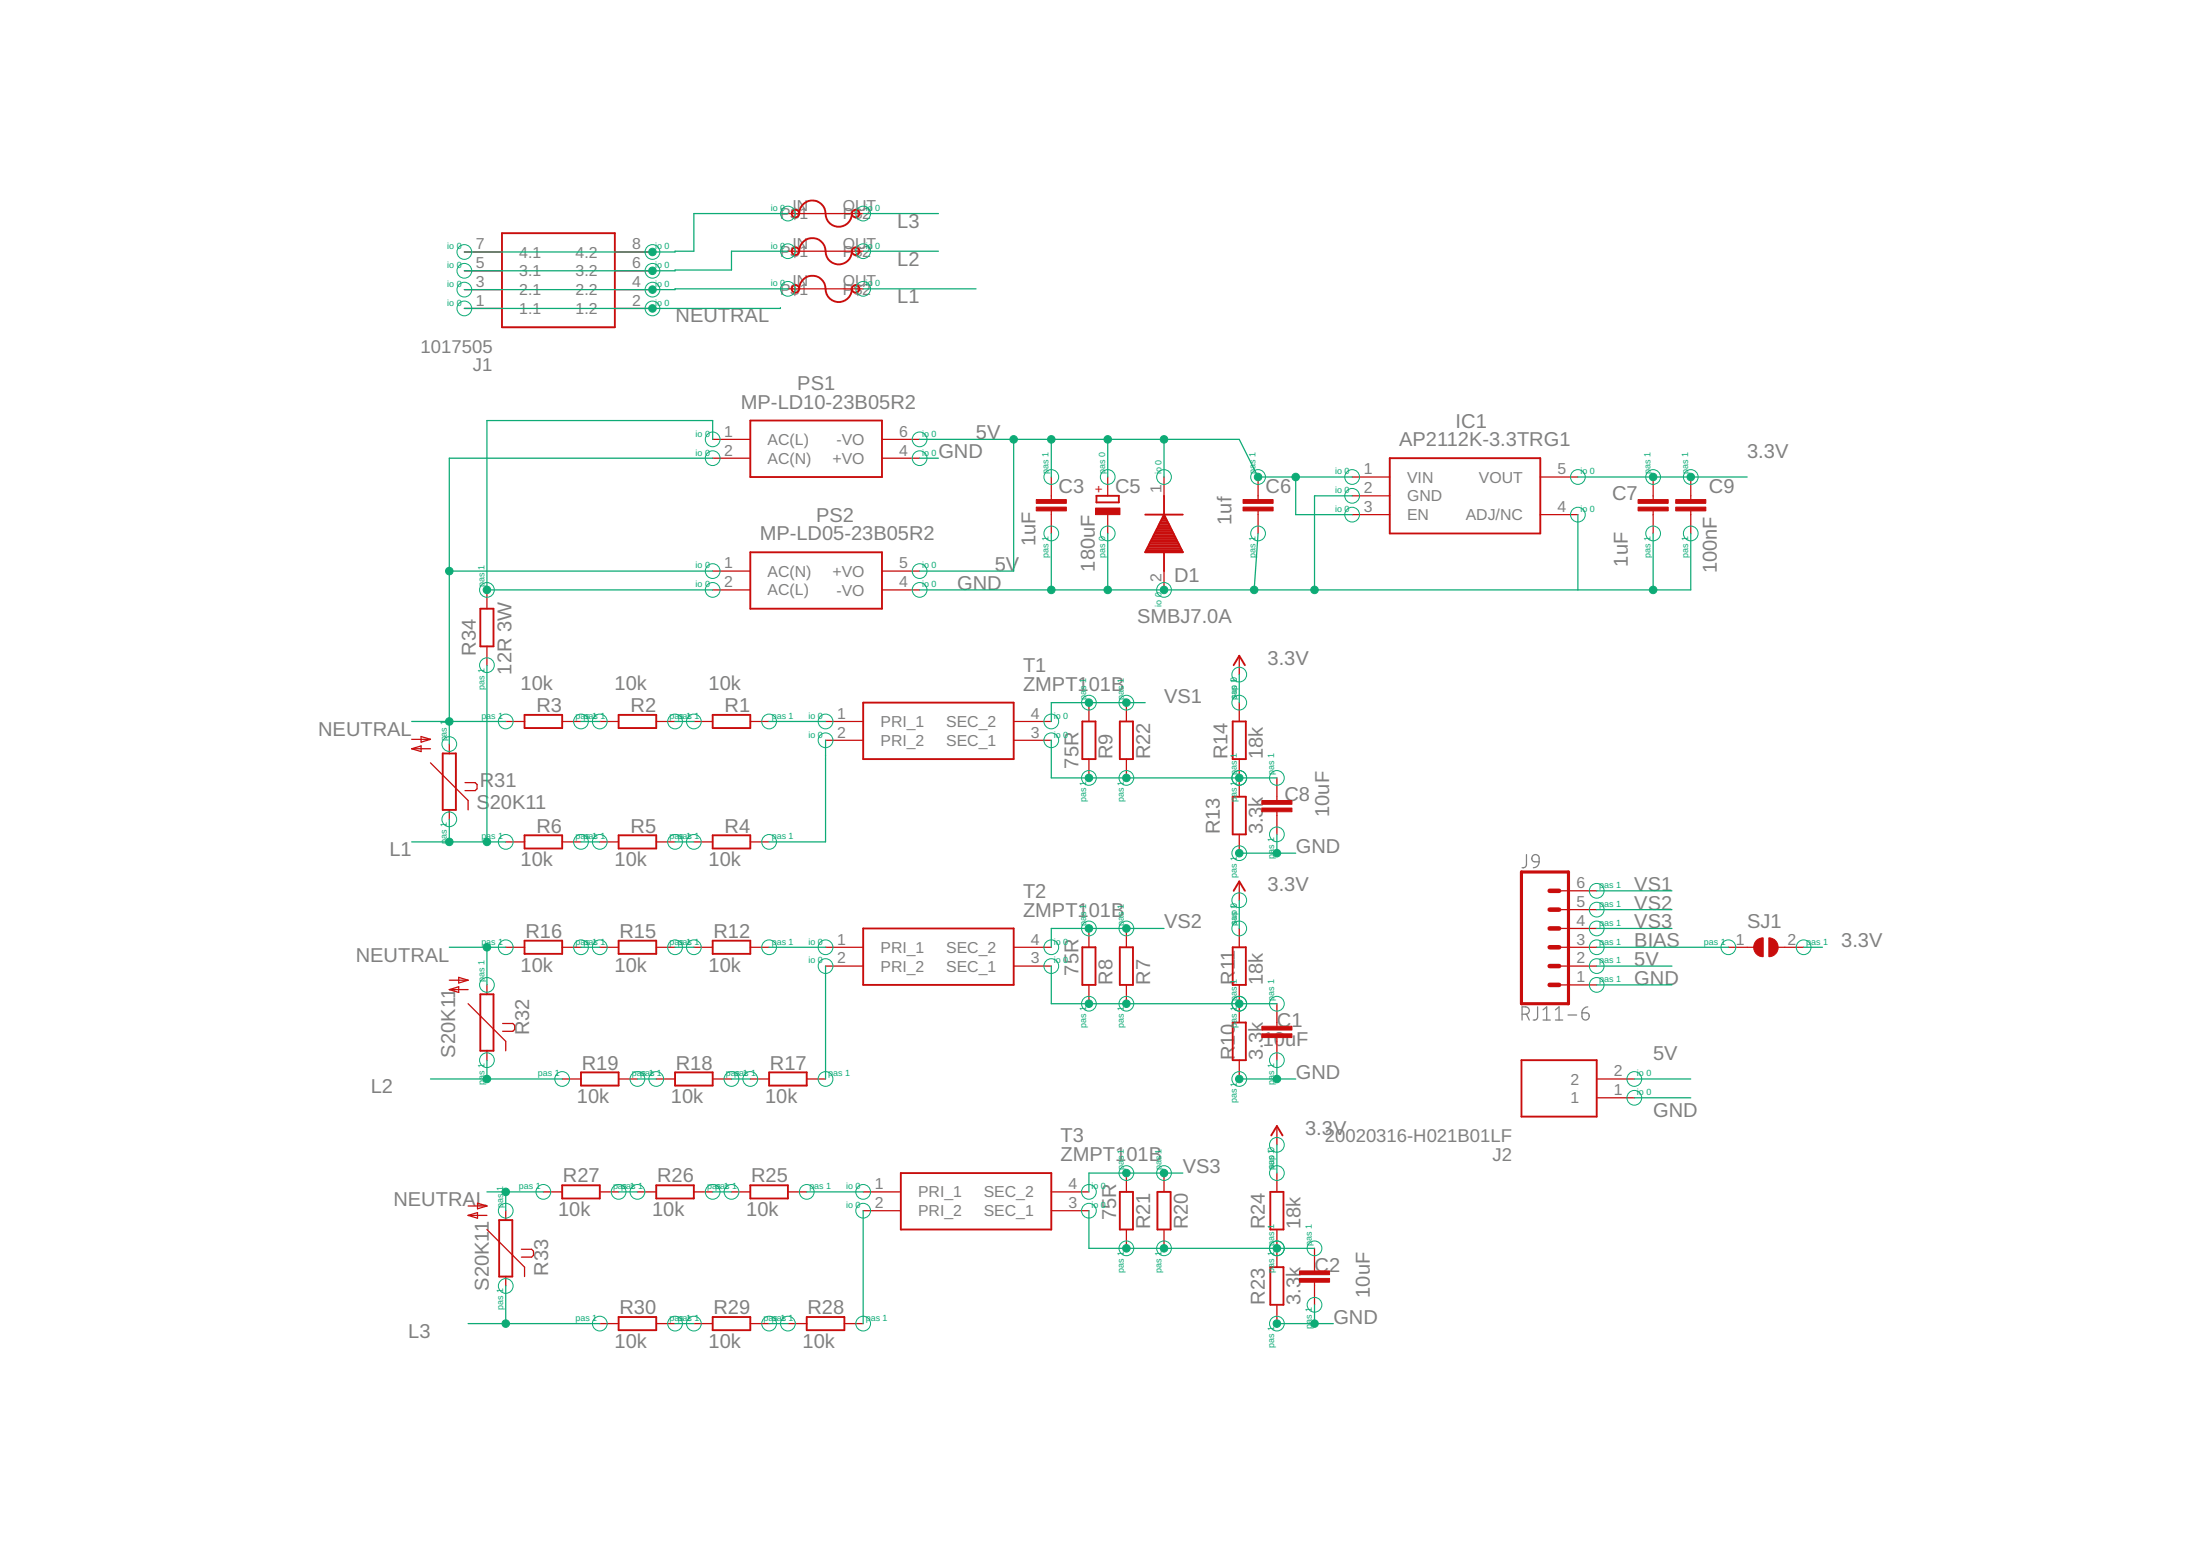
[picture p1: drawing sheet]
<svg xmlns="http://www.w3.org/2000/svg" width="297mm" height="210mm" viewBox="0 0 297 210" stroke-linecap="round" stroke-linejoin="round" font-family="sans-serif">
<g fill="none" stroke="#808080" stroke-width=".17">
<path d="M206.1 115.4v1.3a.47 .47 0 0 1-.6 .4M206.9 115.5a.49 .49 0 0 1 .6-.1 .49 .49 0 0 1 .3 .4v.5h-.6a.47 .47 0 0 1-.4-.3 .47 .47 0 0 1 .1-.5zM207.8 116.3a.8 .8 0 0 1-.8 .8M205.5 136.9h.5a.5 .5 0 0 0 .5-.5 .5 .5 0 0 0-.5-.5h-.5v1.8M206.1 136.9l.4 .8M207.6 135.9v1.4a.44 .44 0 0 1-.6 .4M208.3 137.7h1M208.3 136.3l.5-.4v1.8M210 137.7h1M210 136.3l.5-.4v1.8M211.7 137h1.2M213.6 136.7h.6a.49 .49 0 0 1 .4 .6 .49 .49 0 0 1-.5 .4 .49 .49 0 0 1-.5-.5z"/>
<path d="M214.4 135.9a.82 .82 0 0 0-.8 .8"/>
</g>
<g fill="none" stroke="#c90d0c" stroke-width=".25">
<path d="M67.8 31.5h15.2v12.7h-15.2zM107.9 33.9a1.78 1.78 0 0 1 1.8-1.8 1.78 1.78 0 0 1 1.8 1.8 1.78 1.78 0 0 0 1.7 1.8 1.78 1.78 0 0 0 1.8-1.8M107.9 39a1.78 1.78 0 0 1 1.8-1.8 1.78 1.78 0 0 1 1.8 1.8 1.78 1.78 0 0 0 1.7 1.8 1.78 1.78 0 0 0 1.8-1.8M107.9 28.8a1.78 1.78 0 0 1 1.8-1.7 1.78 1.78 0 0 1 1.8 1.7 1.78 1.78 0 0 0 1.7 1.8 1.78 1.78 0 0 0 1.8-1.8M101.3 56.8h17.8v7.6h-17.8zM101.3 74.5h17.8v7.7h-17.8zM148 66.9h3.1v.9h-3.1zM154.6 69.5h5.1M154.7 74.5h5M154.8 74.3h4.8M154.9 74h4.5M155 73.8h4.3"/>
<path d="M155.1 73.6h4.1M155.2 73.4h3.9M155.3 73.2h3.7M155.4 72.9h3.5M155.6 72.7h3.2M155.7 72.5h3M155.8 72.3h2.8M155.9 72h2.6M156 71.8h2.3M156.1 71.6h2.1M156.2 71.4h1.9M156.3 71.1h1.7"/>
<path d="M156.4 70.9h1.5M156.5 70.7h1.3M156.7 70.5h1M156.8 70.3h.8M156.9 70h.6M157 69.8h.4M157.1 69.6h.1M157.2 69.5l2.5 5h-5.1zM157.2 66.9v2.6M157.2 74.5v2.6M187.6 61.8h20.4v10.2h-20.4zM64.9 82.2h1.7v5h-1.7z"/>
<path d="M70.8 96.5h5.1v1.8h-5.1zM83.5 96.5h5.1v1.8h-5.1zM96.2 96.5h5.1v1.8h-5.1zM116.5 94.8h20.4v7.7h-20.4zM146.1 97.4h1.8v5.1h-1.8zM151.2 97.4h1.8v5.1h-1.8zM166.4 97.4h1.8v5.1h-1.8zM166.6 89.8l.7-1.3 .8 1.3M59.8 101.7h1.8v7.6h-1.8zM70.8 112.8h5.1v1.7h-5.1zM83.5 112.8h5.1v1.7h-5.1zM96.2 112.8h5.1v1.7h-5.1z"/>
<path d="M166.4 107.5h1.8v5.1h-1.8zM64.9 134.2h1.7v7.6h-1.7zM70.8 127h5.1v1.8h-5.1zM83.5 127h5.1v1.8h-5.1zM96.2 127h5.1v1.8h-5.1zM116.5 125.3h20.4v7.6h-20.4zM146.1 127.9h1.8v5h-1.8zM151.2 127.9h1.8v5h-1.8zM166.4 127.9h1.8v5h-1.8zM166.4 138h1.8v5.1h-1.8zM166.6 120.2l.7-1.2 .8 1.2M75.9 160h5.1v1.8h-5.1z"/>
<path d="M78.4 144.8h5.1v1.7h-5.1zM88.6 160h5.1v1.8h-5.1zM91.1 144.8h5.1v1.7h-5.1zM101.3 160h5.1v1.8h-5.1zM103.8 144.8h5.1v1.7h-5.1zM121.6 158.3h20.3v7.7h-20.3zM171.6 153.3l.8-1.3 .8 1.3M205.4 143.1h10.2v7.6h-10.2zM67.4 164.7h1.8v7.6h-1.8zM83.5 177.8h5.1v1.8h-5.1zM96.2 177.8h5.1v1.8h-5.1zM108.9 177.8h5.1v1.8h-5.1z"/>
<path d="M151.2 160.9h1.8v5.1h-1.8zM156.3 160.9h1.8v5.1h-1.8zM171.5 160.9h1.8v5.1h-1.8zM171.5 171h1.8v5.1h-1.8z"/>
<circle cx="107.4" cy="39" r=".51"/>
<circle cx="107.4" cy="33.9" r=".51"/>
<circle cx="107.4" cy="28.8" r=".51"/>
<circle cx="115.5" cy="28.8" r=".51"/>
<circle cx="115.5" cy="39" r=".51"/>
<circle cx="115.5" cy="33.9" r=".51"/>
</g>
<g fill="none" stroke="#c90d0c" stroke-width=".17">
<path d="M62.7 39.1h5.1M62.7 36.6h5.1M62.7 34h5.1M83 39.1h5.1M83 36.6h5.1M83 34h5.1M106.4 33.9h10.1M106.4 39h10.1M106.4 28.8h10.1M62.7 41.6h5.1M83 41.6h5.1M96.2 59.3h5.1"/>
<path d="M119.1 59.3h5.1M65.7 79.6v2.6M96.2 61.8h5.1M96.2 77.1h5.1M96.2 79.6h5.1M119.1 61.8h5.1M119.1 77.1h5.1M119.1 79.6h5.1M141.9 64.4v3M141.9 69v3M149.6 64.4v2.5M149.6 69.5v2.5"/>
<path d="M157.2 64.4v2.5M157.2 77.1v2.5M169.9 64.4v3M169.9 69v3M182.6 64.4h5M182.6 66.9h5M182.6 69.5h5M208 64.4h5M208 69.5h5M223.2 64.4v3M223.2 69v3M228.3 64.4v3"/>
<path d="M228.3 69v3M55.6 99.8h2.5M56.9 99.4l1.2 .4-1.2 .4zM65.7 87.2v2.6M68.3 97.4h2.5M75.9 97.4h2.5M81 97.4h2.5M88.6 97.4h2.5M93.7 97.4h2.5M101.3 97.4h2.5M111.5 97.4h5M111.5 99.9h5"/>
<path d="M136.9 97.4h5M136.9 99.9h5M147 94.8v2.6M152.1 94.8v2.6M167.3 88.5v2.6M167.3 94.8v2.6M55.6 101.1l1.3-.4v.8zM55.6 101.1h2.5M58.1 103l5.1 5.1v1.2M60.7 100.4v1.3M60.7 109.3v1.3M62.8 105.6h1.4l.2 .3v.6l-.2 .2h-1.4"/>
<path d="M68.3 113.6h2.5M75.9 113.6h2.5M81 113.6h2.5M88.6 113.6h2.5M93.7 113.6h2.5M101.3 113.6h2.5M147 102.5v2.5M152.1 102.5v2.5M167.3 102.5v5M167.3 112.6v2.6M167.3 119v2.5M172.4 105v3.1"/>
<path d="M172.4 109.6v3M60.7 132.3h2.5M60.7 133.6l1.2-.4v.8zM60.7 133.6h2.5M61.9 131.9l1.3 .4-1.3 .4zM63.2 135.5l5.1 5.1v1.2M65.7 132.9v1.3M67.9 138.2h1.3l.3 .2v.6l-.3 .2h-1.3M68.3 127.9h2.5M75.9 127.9h2.5M81 127.9h2.5M88.6 127.9h2.5"/>
<path d="M93.7 127.9h2.5M101.3 127.9h2.5M111.5 130.4h5M111.5 127.9h5M136.9 130.4h5M136.9 127.9h5M147 125.3v2.6M147 132.9v2.6M152.1 125.3v2.6M152.1 132.9v2.6M167.3 125.3v2.6M167.3 132.9v5.1"/>
<path d="M172.4 135.5v3M210.5 132.9h5.1M210.5 130.4h5.1M210.5 127.9h5.1M210.5 125.3h5.1M210.5 122.8h5.1M210.5 120.2h5.1M233.4 127.9h3.4M240.1 127.9h3.4M65.7 141.8v1.3M75.9 145.6h2.5M83.5 145.6h2.6"/>
<path d="M88.6 145.6h2.5M96.2 145.6h2.6M101.3 145.6h2.5M108.9 145.6h2.6M152.1 158.3v2.6M157.2 158.3v2.6M167.3 143.1v2.5M172.4 140.1v3M172.4 152v2.5M172.4 158.3v2.6M215.6 145.6h5.1M215.6 148.2h5.1"/>
<path d="M63.2 162.8h2.5M63.2 164.1l1.3-.4v.7zM63.2 164.1h2.5M64.5 162.4l1.2 .4-1.2 .4zM65.7 166l5.1 5v1.3M68.3 163.4v1.3M68.3 172.3v1.3M70.4 168.6h1.4l.2 .3v.5l-.2 .3h-1.4M73.4 160.9h2.5M81 160.9h2.5M81 178.7h2.5M86.1 160.9h2.5"/>
<path d="M88.6 178.7h2.5M93.7 160.9h2.5M93.7 178.7h2.5M98.8 160.9h2.5M101.3 178.7h2.5M106.4 160.9h2.5M106.4 178.7h2.5M114 178.7h2.5M116.5 160.9h5.1M116.5 163.4h5.1M141.9 160.9h5.1M141.9 163.4h5.1"/>
<path d="M152.1 166v2.5M157.2 166v2.5M172.4 166v5M172.4 176.1v2.6M177.5 168.5v3.1M177.5 173.1v3"/>
</g>
<path d="M205.4 117.7h6.4v17.8h-6.4z" fill="none" stroke="#c90d0c" stroke-width=".42"/>
<path d="M209.2 127.9h1.3M209.2 130.4h1.3M209.2 132.9h1.3M209.2 122.8h1.3M209.2 125.3h1.3M209.2 120.2h1.3" fill="none" stroke="#c90d0c" stroke-width=".61"/>
<g fill="#c90d0c" stroke="#c90d0c" stroke-width=".14">
<path d="M170.4 109.1h4v.5h-4z"/>
<path d="M170.4 108.1h4v.5h-4z"/>
<path d="M170.4 139.6h4v.5h-4z"/>
<path d="M170.4 138.5h4v.5h-4z"/>
<path d="M175.5 172.6h4v.5h-4z"/>
<path d="M175.5 171.6h4v.5h-4z"/>
<path d="M167.8 68.5h4.1v.5h-4.1z"/>
<path d="M167.8 67.4h4.1v.5h-4.1z"/>
<path d="M221.2 68.5h4v.5h-4z"/>
<path d="M221.2 67.4h4v.5h-4z"/>
<path d="M226.3 68.5h4v.5h-4z"/>
<path d="M226.3 67.4h4v.5h-4z"/>
<path d="M139.9 68.5h4.1v.5h-4.1z"/>
<path d="M139.9 67.4h4.1v.5h-4.1z"/>
<path d="M147.9 68.6h3.3v.9h-3.3z"/>
</g>
<g fill="#c90d0c" stroke="#c90d0c" stroke-width=".14">
<path d="M238.8 126.6a1.27 1.27 0 0 1 1.3 1.3 1.27 1.27 0 0 1-1.3 1.2z" fill-rule="evenodd"/>
<path d="M237.1 127a1.34 1.34 0 0 1 1-.4v2.5a1.27 1.27 0 0 1-1.2-.7 1.27 1.27 0 0 1 .2-1.4z" fill-rule="evenodd"/>
</g>
<g fill="none" stroke="#0dab76" stroke-width=".14">
<circle cx="62.7" cy="36.6" r=".99"/>
<circle cx="62.7" cy="39.1" r=".99"/>
<circle cx="62.7" cy="34" r=".99"/>
<circle cx="88.1" cy="36.6" r=".99"/>
<circle cx="88.1" cy="34" r=".99"/>
<circle cx="88.1" cy="39.1" r=".99"/>
<circle cx="106.4" cy="28.8" r=".99"/>
<circle cx="106.4" cy="33.9" r=".99"/>
<circle cx="106.4" cy="39" r=".99"/>
<circle cx="116.5" cy="33.9" r=".99"/>
<circle cx="116.5" cy="39" r=".99"/>
<circle cx="116.5" cy="28.8" r=".99"/>
<circle cx="62.7" cy="41.6" r=".99"/>
<circle cx="88.1" cy="41.6" r=".99"/>
<circle cx="96.2" cy="59.3" r=".99"/>
<circle cx="124.2" cy="59.3" r=".99"/>
<circle cx="65.7" cy="79.6" r=".99"/>
<circle cx="96.2" cy="79.6" r=".99"/>
<circle cx="96.2" cy="77.1" r=".99"/>
<circle cx="96.2" cy="61.8" r=".99"/>
<circle cx="124.2" cy="61.8" r=".99"/>
<circle cx="124.2" cy="79.6" r=".99"/>
<circle cx="124.2" cy="77.1" r=".99"/>
<circle cx="141.9" cy="64.4" r=".99"/>
<circle cx="141.9" cy="72" r=".99"/>
<circle cx="149.6" cy="64.4" r=".99"/>
<circle cx="149.6" cy="72" r=".99"/>
<circle cx="157.2" cy="64.4" r=".99"/>
<circle cx="157.2" cy="79.6" r=".99"/>
<circle cx="169.9" cy="64.4" r=".99"/>
<circle cx="169.9" cy="72" r=".99"/>
<circle cx="182.6" cy="64.4" r=".99"/>
<circle cx="182.6" cy="66.9" r=".99"/>
<circle cx="182.6" cy="69.5" r=".99"/>
<circle cx="213" cy="69.5" r=".99"/>
<circle cx="213" cy="64.4" r=".99"/>
<circle cx="223.2" cy="64.4" r=".99"/>
<circle cx="223.2" cy="72" r=".99"/>
<circle cx="228.3" cy="64.4" r=".99"/>
<circle cx="228.3" cy="72" r=".99"/>
<circle cx="65.7" cy="89.8" r=".99"/>
<circle cx="68.3" cy="97.4" r=".99"/>
<circle cx="78.4" cy="97.4" r=".99"/>
<circle cx="81" cy="97.4" r=".99"/>
<circle cx="91.1" cy="97.4" r=".99"/>
<circle cx="93.7" cy="97.4" r=".99"/>
<circle cx="103.8" cy="97.4" r=".99"/>
<circle cx="111.5" cy="97.4" r=".99"/>
<circle cx="111.5" cy="99.9" r=".99"/>
<circle cx="141.9" cy="97.4" r=".99"/>
<circle cx="141.9" cy="99.9" r=".99"/>
<circle cx="147" cy="94.8" r=".99"/>
<circle cx="152.1" cy="94.8" r=".99"/>
<circle cx="167.3" cy="91.1" r=".99"/>
<circle cx="167.3" cy="94.8" r=".99"/>
<circle cx="60.7" cy="100.4" r=".99"/>
<circle cx="60.7" cy="110.6" r=".99"/>
<circle cx="68.3" cy="113.6" r=".99"/>
<circle cx="78.4" cy="113.6" r=".99"/>
<circle cx="81" cy="113.6" r=".99"/>
<circle cx="91.1" cy="113.6" r=".99"/>
<circle cx="93.7" cy="113.6" r=".99"/>
<circle cx="103.8" cy="113.6" r=".99"/>
<circle cx="147" cy="105" r=".99"/>
<circle cx="152.1" cy="105" r=".99"/>
<circle cx="167.3" cy="115.2" r=".99"/>
<circle cx="167.3" cy="105" r=".99"/>
<circle cx="172.4" cy="105" r=".99"/>
<circle cx="172.4" cy="112.6" r=".99"/>
<circle cx="65.7" cy="132.9" r=".99"/>
<circle cx="68.3" cy="127.9" r=".99"/>
<circle cx="78.4" cy="127.9" r=".99"/>
<circle cx="81" cy="127.9" r=".99"/>
<circle cx="91.1" cy="127.9" r=".99"/>
<circle cx="93.7" cy="127.9" r=".99"/>
<circle cx="103.8" cy="127.9" r=".99"/>
<circle cx="111.5" cy="127.9" r=".99"/>
<circle cx="111.5" cy="130.4" r=".99"/>
<circle cx="141.9" cy="130.4" r=".99"/>
<circle cx="141.9" cy="127.9" r=".99"/>
<circle cx="147" cy="135.5" r=".99"/>
<circle cx="147" cy="125.3" r=".99"/>
<circle cx="152.1" cy="135.5" r=".99"/>
<circle cx="152.1" cy="125.3" r=".99"/>
<circle cx="167.3" cy="125.3" r=".99"/>
<circle cx="167.3" cy="121.5" r=".99"/>
<circle cx="167.3" cy="135.5" r=".99"/>
<circle cx="172.4" cy="135.5" r=".99"/>
<circle cx="215.6" cy="120.2" r=".99"/>
<circle cx="215.6" cy="127.9" r=".99"/>
<circle cx="215.6" cy="125.3" r=".99"/>
<circle cx="215.6" cy="122.8" r=".99"/>
<circle cx="215.6" cy="130.4" r=".99"/>
<circle cx="215.6" cy="132.9" r=".99"/>
<circle cx="233.4" cy="127.9" r=".99"/>
<circle cx="243.5" cy="127.9" r=".99"/>
<circle cx="65.7" cy="143.1" r=".99"/>
<circle cx="75.9" cy="145.6" r=".99"/>
<circle cx="86.1" cy="145.6" r=".99"/>
<circle cx="88.6" cy="145.6" r=".99"/>
<circle cx="98.8" cy="145.6" r=".99"/>
<circle cx="101.3" cy="145.6" r=".99"/>
<circle cx="111.5" cy="145.6" r=".99"/>
<circle cx="152.1" cy="158.3" r=".99"/>
<circle cx="157.2" cy="158.3" r=".99"/>
<circle cx="167.3" cy="145.6" r=".99"/>
<circle cx="172.4" cy="143.1" r=".99"/>
<circle cx="172.4" cy="154.5" r=".99"/>
<circle cx="172.4" cy="158.3" r=".99"/>
<circle cx="220.7" cy="148.2" r=".99"/>
<circle cx="220.7" cy="145.6" r=".99"/>
<circle cx="68.3" cy="163.4" r=".99"/>
<circle cx="68.3" cy="173.6" r=".99"/>
<circle cx="73.4" cy="160.9" r=".99"/>
<circle cx="81" cy="178.7" r=".99"/>
<circle cx="83.5" cy="160.9" r=".99"/>
<circle cx="86.1" cy="160.9" r=".99"/>
<circle cx="91.1" cy="178.7" r=".99"/>
<circle cx="93.7" cy="178.7" r=".99"/>
<circle cx="96.2" cy="160.9" r=".99"/>
<circle cx="98.8" cy="160.9" r=".99"/>
<circle cx="103.8" cy="178.7" r=".99"/>
<circle cx="106.4" cy="178.7" r=".99"/>
<circle cx="108.9" cy="160.9" r=".99"/>
<circle cx="116.5" cy="163.4" r=".99"/>
<circle cx="116.5" cy="160.9" r=".99"/>
<circle cx="116.5" cy="178.7" r=".99"/>
<circle cx="147" cy="163.4" r=".99"/>
<circle cx="147" cy="160.9" r=".99"/>
<circle cx="152.1" cy="168.5" r=".99"/>
<circle cx="157.2" cy="168.5" r=".99"/>
<circle cx="172.4" cy="168.5" r=".99"/>
<circle cx="172.4" cy="178.7" r=".99"/>
<circle cx="177.5" cy="168.5" r=".99"/>
<circle cx="177.5" cy="176.1" r=".99"/>
</g>
<g fill="none" stroke="#0dab76" stroke-width=".17">
<path d="M106.4 39h-15.3v.1h-28.4M106.4 28.8h-12.7v5.1h-2.6v.1h-28.4M106.4 33.9h-7.6v2.5h-7.7v.2h-28.4M116.5 39h15.3M116.5 33.9h10.2M116.5 28.8h10.2M88.1 41.5v.1M96.2 59.3v-2.5h-30.5v22.8h30.5M105.4 41.5v.1h-42.7M124.2 59.3h43.1l2.6 5.1h12.7M136.9 59.3v17.8h-12.7M141.9 59.3v5.1"/>
<path d="M149.6 59.3v5.1M157.2 59.3v5.1M60.7 77.1h35.5M96.2 61.8h-35.5v38.6M124.2 61.8h2.5M141.9 72v7.6M149.6 72v7.6M169.9 72l-.6 7.6M174.9 64.4v5.1h7.7M182.6 66.9h-5.1v12.7M213 64.4h22.9M213 69.5v10.1"/>
<path d="M223.2 72v7.6M228.3 72v7.6h-104.1M55.6 97.4h12.7M65.7 89.8v23.8M78.4 97.4h2.6M91.1 97.4h2.6M103.8 97.4h7.7M111.5 99.9v13.7h-7.7M141.9 99.9v5.1h30.5M154.6 94.8h-12.7v2.6M167.3 91.1v3.7M55.6 113.6h12.7"/>
<path d="M60.7 110.6v3M78.4 113.6h2.6M91.1 113.6h2.6M167.3 115.2h7.6M172.4 112.6v2.6M60.7 127.9h7.6M65.7 127.9v5M78.4 127.9h2.6M91.1 127.9h2.6M103.8 127.9h7.7M111.5 130.4v15.2M141.9 130.4v5.1h30.5"/>
<path d="M157.2 125.3h-15.3v2.6M167.3 121.5v3.8M215.6 120.2h10.1M215.6 122.8h10.1M215.6 125.3h10.1M215.6 127.9h17.8M215.6 132.9h10.1M215.6 130.4h10.1M243.5 127.9h2.6M58.1 145.6h17.8M65.7 143.1v2.5M86.1 145.6h2.5"/>
<path d="M98.8 145.6h2.5M159.7 158.3h-12.7v2.6M167.3 145.6h7.6M172.4 143.1v2.5M172.4 154.5v3.8M220.7 145.6h7.6M220.7 148.2h7.6M63.2 178.7h17.8M65.7 160.9h7.7M68.3 160.9v2.5M68.3 173.6v5.1M83.5 160.9h2.6"/>
<path d="M91.1 178.7h2.6M96.2 160.9h2.6M103.8 178.7h2.6M108.9 160.9h7.6M116.5 163.4v15.3M147 163.4v5.1h30.5M172.4 178.7h7.6M177.5 176.1v2.6"/>
</g>
<g fill="#0dab76" stroke="#0dab76" stroke-width=".14">
<circle cx="147" cy="94.8" r=".51"/>
<circle cx="152.1" cy="94.8" r=".51"/>
<circle cx="147" cy="125.3" r=".51"/>
<circle cx="152.1" cy="125.3" r=".51"/>
<circle cx="152.1" cy="158.3" r=".51"/>
<circle cx="157.2" cy="158.3" r=".51"/>
<circle cx="223.2" cy="64.4" r=".51"/>
<circle cx="228.3" cy="64.4" r=".51"/>
<circle cx="167.3" cy="115.2" r=".51"/>
<circle cx="172.4" cy="115.2" r=".51"/>
<circle cx="167.3" cy="145.6" r=".51"/>
<circle cx="172.4" cy="145.6" r=".51"/>
<circle cx="172.4" cy="178.7" r=".51"/>
<circle cx="177.5" cy="178.7" r=".51"/>
<circle cx="169.3" cy="79.6" r=".51"/>
<circle cx="177.5" cy="79.6" r=".51"/>
<circle cx="223.2" cy="79.6" r=".51"/>
<circle cx="141.9" cy="79.6" r=".51"/>
<circle cx="149.6" cy="79.6" r=".51"/>
<circle cx="157.2" cy="79.6" r=".51"/>
<circle cx="147" cy="105" r=".51"/>
<circle cx="152.1" cy="105" r=".51"/>
<circle cx="167.3" cy="105" r=".51"/>
<circle cx="147" cy="135.5" r=".51"/>
<circle cx="152.1" cy="135.5" r=".51"/>
<circle cx="167.3" cy="135.5" r=".51"/>
<circle cx="152.1" cy="168.5" r=".51"/>
<circle cx="157.2" cy="168.5" r=".51"/>
<circle cx="172.4" cy="168.5" r=".51"/>
<circle cx="88.1" cy="41.6" r=".51"/>
<circle cx="60.7" cy="97.4" r=".51"/>
<circle cx="60.7" cy="77.1" r=".51"/>
<circle cx="65.7" cy="127.9" r=".51"/>
<circle cx="68.3" cy="160.9" r=".51"/>
<circle cx="65.7" cy="113.6" r=".51"/>
<circle cx="60.7" cy="113.6" r=".51"/>
<circle cx="65.7" cy="145.6" r=".51"/>
<circle cx="68.3" cy="178.7" r=".51"/>
<circle cx="88.1" cy="39.1" r=".51"/>
<circle cx="88.1" cy="36.6" r=".51"/>
<circle cx="88.1" cy="34" r=".51"/>
<circle cx="136.9" cy="59.3" r=".51"/>
<circle cx="141.9" cy="59.3" r=".51"/>
<circle cx="174.9" cy="64.4" r=".51"/>
<circle cx="169.9" cy="64.4" r=".51"/>
<circle cx="149.6" cy="59.3" r=".51"/>
<circle cx="157.2" cy="59.3" r=".51"/>
<circle cx="65.7" cy="79.6" r=".51"/>
</g>
<g font-size="2.7" fill="#808080">
<text x="121.2" y="35.8">L2</text>
<text x="121.2" y="30.8">L3</text>
<text x="121.2" y="40.9">L1</text>
<text x="91.2" y="43.5">NEUTRAL</text>
<text x="107.7" y="52.6">PS1</text>
<text x="100" y="55.2">MP-LD10-23B05R2</text>
<text x="131.8" y="59.3">5V</text>
<text x="196.5" y="57.7">IC1</text>
<text x="126.7" y="61.8">GND</text>
<text x="188.9" y="60.3">AP2112K-3.3TRG1</text>
<text x="235.9" y="61.8">3.3V</text>
<text x="110.2" y="70.4">PS2</text>
<text x="142.9" y="66.6">C3</text>
<text x="150.6" y="66.6">C5</text>
<text x="166.3" y="70.8" transform="rotate(-90 166.3 70.8)">1uf</text>
<text x="170.9" y="66.6">C6</text>
<text x="217.7" y="67.6">C7</text>
<text x="230.7" y="66.6">C9</text>
<text x="102.6" y="73">MP-LD05-23B05R2</text>
<text x="134.3" y="77.1">5V</text>
<text x="139.8" y="73.8" transform="rotate(-90 139.8 73.8)">1uF</text>
<text x="147.8" y="77.1" transform="rotate(-90 147.8 77.1)">180uF</text>
<text x="219.8" y="76.5" transform="rotate(-90 219.8 76.5)">1uF</text>
<text x="231.8" y="77.4" transform="rotate(-90 231.8 77.4)">100nF</text>
<text x="129.2" y="79.6">GND</text>
<text x="158.5" y="78.5">D1</text>
<text x="64.3" y="88.5" transform="rotate(-90 64.3 88.5)">R34</text>
<text x="153.5" y="84">SMBJ7.0A</text>
<text x="171.1" y="89.8">3.3V</text>
<text x="69.1" y="91" transform="rotate(-90 69.1 91)">12R 3W</text>
<text x="70.3" y="93.1">10k</text>
<text x="83" y="93.1">10k</text>
<text x="95.7" y="93.1">10k</text>
<text x="138.1" y="93.3">ZMPT101B</text>
<text x="138.1" y="90.7">T1</text>
<text x="157.2" y="94.9">VS1</text>
<text x="43" y="99.3">NEUTRAL</text>
<text x="72.4" y="96.1">R3</text>
<text x="85.1" y="96.1">R2</text>
<text x="97.8" y="96.1">R1</text>
<text x="64.8" y="106.3">R31</text>
<text x="145.6" y="103.7" transform="rotate(-90 145.6 103.7)">75R</text>
<text x="150.2" y="102.5" transform="rotate(-90 150.2 102.5)">R9</text>
<text x="155.3" y="102.5" transform="rotate(-90 155.3 102.5)">R22</text>
<text x="165.7" y="102.5" transform="rotate(-90 165.7 102.5)">R14</text>
<text x="170.5" y="102.5" transform="rotate(-90 170.5 102.5)">18k</text>
<text x="64.3" y="109.3">S</text>
<text x="66.1" y="109.3">20K11</text>
<text x="72.4" y="112.4">R6</text>
<text x="85.1" y="112.4">R5</text>
<text x="97.8" y="112.4">R4</text>
<text x="164.7" y="112.6" transform="rotate(-90 164.7 112.6)">R13</text>
<text x="170.5" y="112.6" transform="rotate(-90 170.5 112.6)">3.3</text>
<text x="170.5" y="108.9" transform="rotate(-90 170.5 108.9)">k</text>
<text x="173.4" y="108.2">C8</text>
<text x="179.4" y="110.3" transform="rotate(-90 179.4 110.3)">10uF</text>
<text x="52.6" y="115.6">L1</text>
<text x="70.3" y="117">10k</text>
<text x="83" y="117">10k</text>
<text x="95.7" y="117">10k</text>
<text x="174.9" y="115.2">GND</text>
<text x="138.1" y="123.7">ZMPT101B</text>
<text x="138.1" y="121.2">T2</text>
<text x="157.2" y="125.3">VS2</text>
<text x="171.1" y="120.3">3.3V</text>
<text x="220.7" y="120.3">VS1</text>
<text x="220.7" y="122.8">VS2</text>
<text x="220.7" y="125.3">VS3</text>
<text x="235.9" y="125.3">SJ1</text>
<text x="48" y="129.8">NEUTRAL</text>
<text x="70.3" y="131.2">10k</text>
<text x="70.9" y="126.6">R16</text>
<text x="83" y="131.2">10k</text>
<text x="83.6" y="126.6">R15</text>
<text x="95.7" y="131.2">10k</text>
<text x="96.3" y="126.6">R12</text>
<text x="145.6" y="131.7" transform="rotate(-90 145.6 131.7)">75R</text>
<text x="220.7" y="127.9">BIAS</text>
<text x="220.7" y="130.4">5V</text>
<text x="248.6" y="127.9">3.3V</text>
<text x="150.2" y="132.9" transform="rotate(-90 150.2 132.9)">R8</text>
<text x="155.3" y="132.9" transform="rotate(-90 155.3 132.9)">R7</text>
<text x="166.7" y="132.9" transform="rotate(-90 166.7 132.9)">R11</text>
<text x="170.5" y="132.9" transform="rotate(-90 170.5 132.9)">18k</text>
<text x="220.7" y="132.9">GND</text>
<text x="61.5" y="142.8" transform="rotate(-90 61.5 142.8)">S20K11</text>
<text x="71.5" y="139.8" transform="rotate(-90 71.5 139.8)">R32</text>
<text x="166.7" y="143.1" transform="rotate(-90 166.7 143.1)">R10</text>
<text x="170.5" y="141.2">10uF</text>
<text x="170.5" y="143.1" transform="rotate(-90 170.5 143.1)">3.3</text>
<text x="170.5" y="139.3" transform="rotate(-90 170.5 139.3)">k</text>
<text x="172.4" y="138.7">C1</text>
<text x="223.2" y="143.1">5V</text>
<text x="50" y="147.6">L2</text>
<text x="77.9" y="148.9">10k</text>
<text x="78.6" y="144.4">R19</text>
<text x="90.6" y="148.9">10k</text>
<text x="91.3" y="144.4">R18</text>
<text x="103.3" y="148.9">10k</text>
<text x="103.9" y="144.4">R17</text>
<text x="174.9" y="145.6">GND</text>
<text x="143.2" y="154.2">T3</text>
<text x="176.2" y="153.3">3.3V</text>
<text x="223.2" y="150.7">GND</text>
<text x="76" y="159.6">R27</text>
<text x="88.7" y="159.6">R26</text>
<text x="101.4" y="159.6">R25</text>
<text x="143.2" y="156.8">ZMPT101B</text>
<text x="159.7" y="158.3">VS3</text>
<text x="53.1" y="162.8">NEUTRAL</text>
<text x="75.4" y="164.2">10k</text>
<text x="88.1" y="164.2">10k</text>
<text x="100.8" y="164.2">10k</text>
<text x="150.7" y="164.7" transform="rotate(-90 150.7 164.7)">75R</text>
<text x="155.3" y="166" transform="rotate(-90 155.3 166)">R21</text>
<text x="160.4" y="166" transform="rotate(-90 160.4 166)">R20</text>
<text x="170.8" y="166" transform="rotate(-90 170.8 166)">R24</text>
<text x="175.6" y="166" transform="rotate(-90 175.6 166)">18k</text>
<text x="74" y="172.2" transform="rotate(-90 74 172.2)">R33</text>
<text x="175.6" y="172.4" transform="rotate(-90 175.6 172.4)">k</text>
<text x="177.5" y="171.7">C2</text>
<text x="66" y="174.2" transform="rotate(-90 66 174.2)">S20K11</text>
<text x="83.6" y="177.4">R30</text>
<text x="96.3" y="177.4">R29</text>
<text x="109" y="177.4">R28</text>
<text x="170.8" y="176.1" transform="rotate(-90 170.8 176.1)">R23</text>
<text x="175.6" y="176.1" transform="rotate(-90 175.6 176.1)">3.3</text>
<text x="180" y="178.7">GND</text>
<text x="184.9" y="175.2" transform="rotate(-90 184.9 175.2)">10uF</text>
<text x="55.1" y="180.6">L3</text>
<text x="83" y="182">10k</text>
<text x="95.7" y="182">10k</text>
<text x="108.4" y="182">10k</text>
</g>
<g font-size="2.5" fill="#808080">
<text x="56.8" y="47.6">1017505</text>
<text x="63.9" y="50.1">J1</text>
<text x="178.9" y="154.2">20020316-H021B01LF</text>
<text x="201.5" y="156.7">J2</text>
</g>
<g font-size="2.1" fill="#808080">
<text x="105.3" y="29.6">P$1</text>
<text x="107" y="28.5">IN</text>
<text x="113.8" y="28.5">OUT</text>
<text x="113.8" y="29.6">P$2</text>
<text x="64.3" y="33.7">7</text>
<text x="70.1" y="34.8">4.1</text>
<text x="77.7" y="34.8">4.2</text>
<text x="85.4" y="33.7">8</text>
<text x="105.3" y="34.7">P$1</text>
<text x="107" y="33.6">IN</text>
<text x="113.8" y="33.6">OUT</text>
<text x="113.8" y="34.7">P$2</text>
<text x="64.3" y="41.3">1</text>
<text x="64.3" y="38.7">3</text>
<text x="64.3" y="36.2">5</text>
<text x="70.1" y="39.8">2.1</text>
<text x="70.1" y="37.3">3.1</text>
<text x="77.7" y="39.9">2.2</text>
<text x="77.7" y="37.3">3.2</text>
<text x="85.4" y="41.3">2</text>
<text x="85.4" y="38.7">4</text>
<text x="85.4" y="36.2">6</text>
<text x="105.3" y="39.8">P$1</text>
<text x="107" y="38.6">IN</text>
<text x="113.8" y="38.6">OUT</text>
<text x="113.8" y="39.8">P$2</text>
<text x="70.1" y="42.4">1.1</text>
<text x="77.7" y="42.4">1.2</text>
<text x="97.8" y="59">1</text>
<text x="121.4" y="59">6</text>
<text x="97.8" y="61.5">2</text>
<text x="103.6" y="60.1">AC(L)</text>
<text x="103.6" y="62.6">AC(N)</text>
<text x="112.4" y="62.6">+VO</text>
<text x="112.9" y="60.1">-VO</text>
<text x="121.4" y="61.5">4</text>
<text x="184.1" y="64">1</text>
<text x="190" y="65.1">VIN</text>
<text x="199.7" y="65.1">VOUT</text>
<text x="210.3" y="64">5</text>
<text x="156.8" y="66.6" transform="rotate(-90 156.8 66.6)">1</text>
<text x="184.1" y="66.6">2</text>
<text x="184.1" y="69.1">3</text>
<text x="190" y="67.7">GND</text>
<text x="190" y="70.2">EN</text>
<text x="197.9" y="70.2">ADJ/NC</text>
<text x="210.3" y="69.1">4</text>
<text x="97.8" y="76.7">1</text>
<text x="103.6" y="77.8">AC(N)</text>
<text x="112.4" y="77.8">+VO</text>
<text x="121.4" y="76.7">5</text>
<text x="97.8" y="79.3">2</text>
<text x="103.6" y="80.4">AC(L)</text>
<text x="112.9" y="80.4">-VO</text>
<text x="121.4" y="79.3">4</text>
<text x="156.8" y="78.6" transform="rotate(-90 156.8 78.6)">2</text>
<text x="113" y="97">1</text>
<text x="113" y="99.6">2</text>
<text x="118.9" y="98.2">PRI_1</text>
<text x="118.9" y="100.7">PRI_2</text>
<text x="127.7" y="100.7">SEC_1</text>
<text x="127.7" y="98.2">SEC_2</text>
<text x="139.2" y="99.6">3</text>
<text x="139.2" y="97">4</text>
<text x="212.8" y="119.9">6</text>
<text x="212.8" y="125">4</text>
<text x="212.8" y="122.4">5</text>
<text x="113" y="127.5">1</text>
<text x="113" y="130.1">2</text>
<text x="118.9" y="128.6">PRI_1</text>
<text x="118.9" y="131.2">PRI_2</text>
<text x="127.7" y="131.2">SEC_1</text>
<text x="127.7" y="128.6">SEC_2</text>
<text x="139.2" y="130.1">3</text>
<text x="139.2" y="127.5">4</text>
<text x="212.8" y="130.1">2</text>
<text x="212.8" y="127.5">3</text>
<text x="234.4" y="127.5">1</text>
<text x="241.3" y="127.5">2</text>
<text x="212.8" y="132.6">1</text>
<text x="212.1" y="148.9">1</text>
<text x="212.1" y="146.4">2</text>
<text x="217.9" y="147.8">1</text>
<text x="217.9" y="145.3">2</text>
<text x="118.1" y="160.5">1</text>
<text x="124" y="161.6">PRI_1</text>
<text x="132.8" y="161.6">SEC_2</text>
<text x="144.3" y="160.5">4</text>
<text x="118.1" y="163.1">2</text>
<text x="124" y="164.2">PRI_2</text>
<text x="132.8" y="164.2">SEC_1</text>
<text x="144.3" y="163.1">3</text>
</g>
<text font-size="1.8" fill="#c90d0c" x="149" y="66.5" transform="rotate(-90 149 66.5)">+</text>
<g font-size="1.2" fill="#0dab76">
<text x="104.1" y="28.5">io 0</text>
<text x="116.9" y="28.5">io 0</text>
<text x="60.4" y="33.7">io 0</text>
<text x="88.4" y="33.7">io 0</text>
<text x="104.1" y="33.6">io 0</text>
<text x="116.9" y="33.6">io 0</text>
<text x="60.4" y="41.3">io 0</text>
<text x="60.4" y="38.7">io 0</text>
<text x="60.4" y="36.2">io 0</text>
<text x="88.4" y="41.3">io 0</text>
<text x="88.4" y="38.7">io 0</text>
<text x="88.4" y="36.2">io 0</text>
<text x="104.1" y="38.6">io 0</text>
<text x="116.9" y="38.6">io 0</text>
<text x="93.9" y="59">io 0</text>
<text x="124.5" y="59">io 0</text>
<text x="93.9" y="61.5">io 0</text>
<text x="124.5" y="61.5">io 0</text>
<text x="141.6" y="64" transform="rotate(-90 141.6 64)">pas 1</text>
<text x="149.2" y="64" transform="rotate(-90 149.2 64)">pas 0</text>
<text x="156.8" y="64" transform="rotate(-90 156.8 64)">io 0</text>
<text x="169.5" y="64" transform="rotate(-90 169.5 64)">pas 1</text>
<text x="180.3" y="64">io 0</text>
<text x="213.4" y="64">io 0</text>
<text x="222.8" y="64" transform="rotate(-90 222.8 64)">pas 1</text>
<text x="227.9" y="64" transform="rotate(-90 227.9 64)">pas 1</text>
<text x="180.3" y="66.6">io 0</text>
<text x="180.3" y="69.1">io 0</text>
<text x="213.4" y="69.1">io 0</text>
<text x="65.4" y="77" transform="rotate(-90 65.4 77)">1</text>
<text x="93.9" y="76.7">io 0</text>
<text x="124.5" y="76.7">io 0</text>
<text x="141.6" y="75.3" transform="rotate(-90 141.6 75.3)">pas 1</text>
<text x="149.2" y="75.3" transform="rotate(-90 149.2 75.3)">pas 0</text>
<text x="169.5" y="75.3" transform="rotate(-90 169.5 75.3)">pas 1</text>
<text x="222.8" y="75.3" transform="rotate(-90 222.8 75.3)">pas 1</text>
<text x="227.9" y="75.3" transform="rotate(-90 227.9 75.3)">pas 1</text>
<text x="65.4" y="79.3" transform="rotate(-90 65.4 79.3)">pas</text>
<text x="93.9" y="79.3">io 0</text>
<text x="124.5" y="79.3">io 0</text>
<text x="156.8" y="81.9" transform="rotate(-90 156.8 81.9)">io 0</text>
<text x="65.4" y="93.1" transform="rotate(-90 65.4 93.1)">pas 1</text>
<text x="146.7" y="94.5" transform="rotate(-90 146.7 94.5)">pas 1</text>
<text x="151.7" y="94.5" transform="rotate(-90 151.7 94.5)">pas 1</text>
<text x="167" y="94.5" transform="rotate(-90 167 94.5)">psas 0</text>
<text x="167" y="93.7" transform="rotate(-90 167 93.7)">up1</text>
<text x="60.3" y="100.1" transform="rotate(-90 60.3 100.1)">pas 1</text>
<text x="65" y="97">pas 1</text>
<text x="77.7" y="97">papsa1s 1</text>
<text x="90.4" y="97">papsa1s 1</text>
<text x="104.2" y="97">pas 1</text>
<text x="109.2" y="97">io 0</text>
<text x="109.2" y="99.6">io 0</text>
<text x="142.3" y="99.6">io 0</text>
<text x="142.3" y="97">io 0</text>
<text x="167" y="104.7" transform="rotate(-90 167 104.7)">pas 1</text>
<text x="172.1" y="104.7" transform="rotate(-90 172.1 104.7)">pas 1</text>
<text x="60.3" y="113.9" transform="rotate(-90 60.3 113.9)">pas 1</text>
<text x="65" y="113.3">pas 1</text>
<text x="77.7" y="113.3">papsa1s 1</text>
<text x="90.4" y="113.3">papsa1s 1</text>
<text x="104.2" y="113.3">pas 1</text>
<text x="146.7" y="108.3" transform="rotate(-90 146.7 108.3)">pas 1</text>
<text x="151.7" y="108.3" transform="rotate(-90 151.7 108.3)">pas 1</text>
<text x="167" y="108.3" transform="rotate(-90 167 108.3)">pas 1</text>
<text x="167" y="118.5" transform="rotate(-90 167 118.5)">pas 1</text>
<text x="172.1" y="115.9" transform="rotate(-90 172.1 115.9)">pas 1</text>
<text x="215.9" y="119.9">pas 1</text>
<text x="146.7" y="125" transform="rotate(-90 146.7 125)">pas 1</text>
<text x="151.7" y="125" transform="rotate(-90 151.7 125)">pas 1</text>
<text x="167" y="125" transform="rotate(-90 167 125)">psas 0</text>
<text x="167" y="124.2" transform="rotate(-90 167 124.2)">up1</text>
<text x="215.9" y="125">pas 1</text>
<text x="215.9" y="122.4">pas 1</text>
<text x="65" y="127.5">pas 1</text>
<text x="77.7" y="127.5">papsa1s 1</text>
<text x="90.4" y="127.5">papsa1s 1</text>
<text x="104.2" y="127.5">pas 1</text>
<text x="109.2" y="127.5">io 0</text>
<text x="109.2" y="130.1">io 0</text>
<text x="142.3" y="130.1">io 0</text>
<text x="142.3" y="127.5">io 0</text>
<text x="215.9" y="130.1">pas 1</text>
<text x="215.9" y="127.5">pas 1</text>
<text x="230.1" y="127.5">pas 1</text>
<text x="243.9" y="127.5">pas 1</text>
<text x="65.4" y="132.6" transform="rotate(-90 65.4 132.6)">pas 1</text>
<text x="167" y="135.1" transform="rotate(-90 167 135.1)">pas 1</text>
<text x="172.1" y="135.1" transform="rotate(-90 172.1 135.1)">pas 1</text>
<text x="215.9" y="132.6">pas 1</text>
<text x="146.7" y="138.8" transform="rotate(-90 146.7 138.8)">pas 1</text>
<text x="151.7" y="138.8" transform="rotate(-90 151.7 138.8)">pas 1</text>
<text x="167" y="138.8" transform="rotate(-90 167 138.8)">pas 1</text>
<text x="65.4" y="146.4" transform="rotate(-90 65.4 146.4)">pas 1</text>
<text x="72.6" y="145.3">pas 1</text>
<text x="85.3" y="145.3">papsa1s 1</text>
<text x="98" y="145.3">papsa1s 1</text>
<text x="111.8" y="145.3">pas 1</text>
<text x="167" y="148.9" transform="rotate(-90 167 148.9)">pas 1</text>
<text x="172.1" y="146.4" transform="rotate(-90 172.1 146.4)">pas 1</text>
<text x="221" y="147.8">io 0</text>
<text x="221" y="145.3">io 0</text>
<text x="67.9" y="160.8" transform="rotate(-90 67.9 160.8)">1</text>
<text x="70.1" y="160.5">pas 1</text>
<text x="82.8" y="160.5">papsa1s 1</text>
<text x="95.5" y="160.5">papsa1s 1</text>
<text x="109.3" y="160.5">pas 1</text>
<text x="114.2" y="160.5">io 0</text>
<text x="147.4" y="160.5">io 0</text>
<text x="151.7" y="158" transform="rotate(-90 151.7 158)">pas 1</text>
<text x="156.8" y="158" transform="rotate(-90 156.8 158)">pas 1</text>
<text x="172.1" y="158" transform="rotate(-90 172.1 158)">psas 0</text>
<text x="172.1" y="157.2" transform="rotate(-90 172.1 157.2)">up1</text>
<text x="67.9" y="163.1" transform="rotate(-90 67.9 163.1)">pas</text>
<text x="114.2" y="163.1">io 0</text>
<text x="147.4" y="163.1">io 0</text>
<text x="151.7" y="171.8" transform="rotate(-90 151.7 171.8)">pas 1</text>
<text x="156.8" y="171.8" transform="rotate(-90 156.8 171.8)">pas 1</text>
<text x="172.1" y="171.8" transform="rotate(-90 172.1 171.8)">pas 1</text>
<text x="172.1" y="168.1" transform="rotate(-90 172.1 168.1)">pas 1</text>
<text x="177.1" y="168.1" transform="rotate(-90 177.1 168.1)">pas 1</text>
<text x="67.9" y="176.9" transform="rotate(-90 67.9 176.9)">pas 1</text>
<text x="77.7" y="178.3">pas 1</text>
<text x="90.4" y="178.3">papsa1s 1</text>
<text x="103.1" y="178.3">papsa1s 1</text>
<text x="116.9" y="178.3">pas 1</text>
<text x="177.1" y="179.4" transform="rotate(-90 177.1 179.4)">pas 1</text>
<text x="172.1" y="182" transform="rotate(-90 172.1 182)">pas 1</text>
</g>
</svg>
